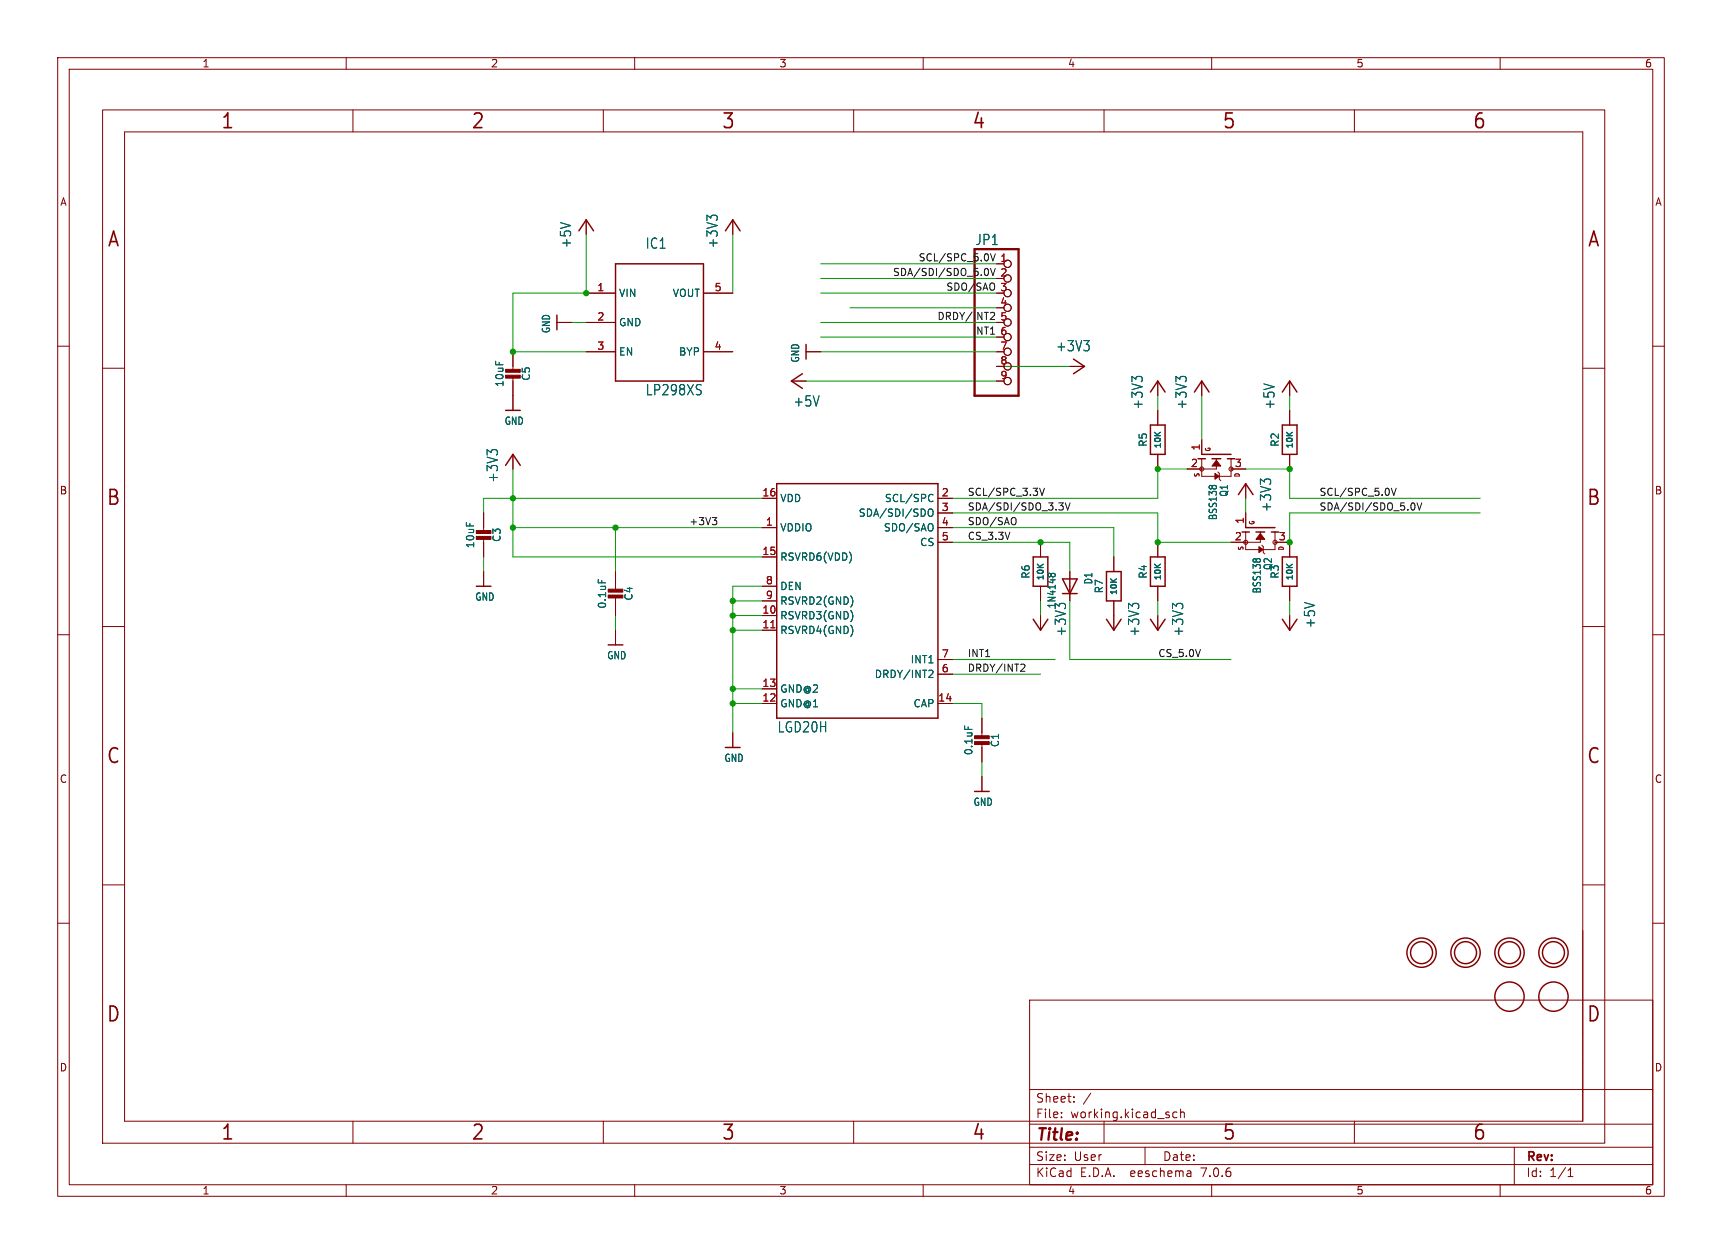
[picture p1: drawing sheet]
<svg xmlns="http://www.w3.org/2000/svg" width="298mm" height="217mm" viewBox="0 0 298 217" stroke-linecap="round" stroke-linejoin="round" font-family="sans-serif">
<g fill="none" stroke="#840000" stroke-width=".17">
<path d="M10 10h278.5v197.3h-278.5zM12 12h274.5v193.3h-274.5zM17.8 19h260.3v179.1h-260.3zM60 10v2M61.2 19v3.9M104.6 19v3.9M110 10v2M148 19v3.9M160 10v2M191.3 19v3.9M210 10v2M234.7 19v3.9"/>
<path d="M260 10v2M21.6 22.9h252.7v171.4h-252.7zM101.6 38.1v2.5M127 38.1v2.5M10 60h2M96.5 55.9h2.6M101.6 50.8h5.1M101.6 55.9h5.1M121.9 50.8h5.1M172.7 50.8h1.3M172.7 55.9h1.3M172.7 45.7h1.3"/>
<path d="M172.7 58.4h1.3M286.5 60h2M17.8 63.8h3.8M88.9 61v3.3M88.9 65.3v5.8M88.9 78.7v2.6M101.6 61h5.1M121.9 61h5.1M137.2 66h2.5M139.7 61h2.5M172.7 63.5h1.3M172.7 61h1.3"/>
<path d="M172.7 66h1.3M185.4 63.5h2.6M200.7 66v2.6M200.7 71.1v2.6M200.7 78.7v2.6M208.3 66v2.6M208.3 76.2v2.5M208.3 79.5v3h5.1v-3M210.8 79.5v1.8h-5.1M223.5 66v2.6M223.5 71.1v2.6M223.5 78.7v2.6"/>
<path d="M274.3 63.8h3.8M83.8 88.9v3.3M83.8 93.2v3.3M83.8 99.1v2.5M106.7 99.1v3.3M132.1 91.4h2.5M132.1 96.5h2.5M132.1 86.4h2.5M162.6 91.4h2.5M162.6 86.4h2.5M162.6 88.9h2.5M162.6 94h2.5"/>
<path d="M180.3 94v2.5M185.4 99.1v5M193 96.5v2.6M200.7 94v2.5M211.1 81.8l.2 .2v1.1l.3 .2M213.4 81.3h2.5M215.9 83.8v2.6M215.9 88.9v2.5M215.9 92.2v3h5.1v-3M218.4 92.2v1.8h-5M218.7 94.5l.2 .2v1.1l.3 .2M221 94h2.5v2.5"/>
<path d="M10 110h2M17.8 108.6h3.8M106.7 103.4v3.3M106.7 109.2v2.6M132.1 106.7h2.5M132.1 109.2h2.5M132.1 119.4h2.5M132.1 101.6h2.5M132.1 104.1h2.5M162.6 116.8h2.5M162.6 114.3h2.5M180.3 101.6v2.5"/>
<path d="M180.3 106.7v2.5M193 104.1v5.1M200.7 101.6v2.5M200.7 106.7v2.5M223.5 101.6v2.5M223.5 106.7v2.5M274.3 108.6h3.8M286.5 110h2M127 127v2.5M132.1 121.9h2.5M162.6 121.9h2.5M170.2 124.5v3.3"/>
<path d="M170.2 128.8v3.3M170.2 134.6v2.6M10 160h2M17.8 153.4h3.8M274.3 153.4h3.8M286.5 160h2M178.4 173.3h108.1v32h-108.1zM61.2 194.3v3.8M104.6 194.3v3.8M148 194.3v3.8M178.4 198.8h108.1M178.4 194.8h108.1"/>
<path d="M178.4 188.8h108.1M184 193.6v.1M184 192.8v.1M186.1 190.9v.1M186.1 190.1v.1M189.1 189.4l-1.3 2M191.3 194.3v3.8M198.4 198.8v3M204 192.8l-.4-.1-.3 .3v.4l.1 .2h.6M204.6 192.9l.2-.2 .4 .1 .1 .9M204.6 192.2v1.5M234.7 194.3v3.8"/>
<path d="M262.5 198.8v6.5M60 205.3v2M110 205.3v2M160 205.3v2M178.4 201.8h108.1M206.3 203l.1 .9M206.4 203.8l-.1 .1M206.4 203.3h-.1M210 205.3v2M260 205.3v2M271.8 203.9h.8M271.8 202.8l.4-.4v1.5"/>
<circle cx="174.6" cy="58.4" r=".63"/>
<circle cx="174.6" cy="48.3" r=".63"/>
<circle cx="174.6" cy="45.7" r=".63"/>
<circle cx="174.6" cy="53.3" r=".63"/>
<circle cx="174.6" cy="55.9" r=".63"/>
<circle cx="174.6" cy="50.8" r=".63"/>
<circle cx="174.6" cy="61" r=".63"/>
<circle cx="174.6" cy="63.5" r=".63"/>
<circle cx="174.6" cy="66" r=".63"/>
<circle cx="208.3" cy="81.3" r=".36"/>
<circle cx="213.4" cy="81.3" r=".36"/>
<circle cx="215.9" cy="94" r=".36"/>
<circle cx="221" cy="94" r=".36"/>
</g>
<g fill="none" stroke="#840000" stroke-width=".25">
<path d="M96.5 54.6v2.5M100.3 40l1.3-1.9 1.3 1.9M106.7 45.7h15.2v20.3h-15.2zM125.7 40l1.3-1.9 1.3 1.9M139.7 59.7v2.5M87.6 71.1h2.6M139.1 64.8l-1.9 1.2 1.9 1.3M186.1 62.2l1.9 1.3-1.9 1.3M199.4 73.7h2.5v5h-2.5zM199.4 67.9l1.3-1.9 1.2 1.9M207 67.9l1.3-1.9 1.2 1.9M207.6 79.5h1.3"/>
<path d="M208.3 78.7h5.1M210.1 79.5h1.5M212.7 79.5h1.3M222.2 73.7h2.6v5h-2.6zM222.2 67.9l1.3-1.9 1.3 1.9M87.6 80.6l1.3-1.9 1.3 1.9M134.6 83.8h28v40.7h-28zM179.1 96.5h2.5v5.1h-2.5zM191.8 99.1h2.5v5h-2.5zM199.4 96.5h2.5v5.1h-2.5zM214.6 85.7l1.3-1.9 1.3 1.9M215.3 92.2h1.2"/>
<path d="M215.9 91.4h5.1M217.7 92.2h1.5M220.3 92.2h1.3M222.2 96.5h2.6v5.1h-2.6zM82.5 101.6h2.6M105.4 111.8h2.5M179.1 107.3l1.2 1.9 1.3-1.9M184.1 100.3h2.6l-1.3 2.6zM184.1 102.9h2.6M191.8 107.3l1.2 1.9 1.3-1.9M199.4 107.3l1.3 1.9 1.2-1.9M222.2 107.3l1.3 1.9 1.3-1.9"/>
<path d="M125.7 129.5h2.6M168.9 137.2h2.5"/>
<circle cx="246.4" cy="165.1" r="2.54"/>
<circle cx="246.4" cy="165.1" r="1.9"/>
<circle cx="254" cy="165.1" r="2.54"/>
<circle cx="254" cy="165.1" r="1.9"/>
<circle cx="261.6" cy="165.1" r="2.54"/>
<circle cx="261.6" cy="172.7" r="2.54"/>
<circle cx="261.6" cy="165.1" r="1.9"/>
<circle cx="269.2" cy="172.7" r="2.54"/>
<circle cx="269.2" cy="165.1" r="2.54"/>
<circle cx="269.2" cy="165.1" r="1.9"/>
</g>
<g fill="none" stroke="#006464" stroke-width=".17">
<path d="M123.2 37.8l-.7-.5v.9M123.4 37.4h.7M187.8 59h1l-.5 .7M188.7 59.9v.7M85.1 78.4l-.7-.5v1M85.3 78h.7M121.3 66.6l.2 .1M121.5 67.7v.6M196.9 65.7l-.7-.5v1M197 65.3h.8M204.5 65.7l-.7-.5v1M204.7 65.3h.7"/>
<path d="M160.9 88.4a.43 .43 0 0 1 .5-.2 .43 .43 0 0 1 .3 .4v.5a.42 .42 0 0 1-.4 .4 .42 .42 0 0 1-.4-.4zM161.3 85.7l.4 .1M161.6 90.9v.9M161.7 86.8l-.4 .1M181.6 99.6l.3-.2 .3 .2M182.2 99.6l.1-.2h.3l.2 .1 .1 .3M182.2 99.6v.2M209.6 84.2l.2-.1 .2 .1M210.2 84.2l.1-.1 .5 .1M217.2 96.9l.2-.1 .3 .1M217.8 96.9l.2-.1 .4 .1M219.1 83.5l-.7-.5v.9"/>
<path d="M219.3 83.1h.8M103.7 100.4v.6M161.2 116.1l.4 .1 .1 .3-.8 .9h.8M183.7 104.6h.8M196.3 105.1l-.7-.5v.9M196.4 104.6h.8M203.9 105.1l-.7-.5v.9M204.1 104.6h.7M167.2 125.8v.6"/>
</g>
<g fill="#840000" stroke="#840000" stroke-width=".17">
<path d="M87.6 64h2.6v.5h-2.6z"/>
<path d="M87.6 65h2.6v.5h-2.6z"/>
<path d="M168.9 127.5h2.5v.5h-2.5z"/>
<path d="M168.9 128.5h2.5v.5h-2.5z"/>
<path d="M82.5 91.9h2.6v.6h-2.6z"/>
<path d="M82.5 93h2.6v.5h-2.6z"/>
<path d="M210.8 79.8l.8 1h-1.5z"/>
<path d="M210.6 82l.7 .5-.7 .6z"/>
<path d="M105.4 102.1h2.5v.5h-2.5z"/>
<path d="M105.4 103.1h2.5v.5h-2.5z"/>
<path d="M218.4 92.5l.8 1h-1.5z"/>
<path d="M218.2 94.7l.7 .5-.7 .6z"/>
</g>
<path d="M133.6 108.8h.7" fill="none" stroke="#a90000" stroke-width=".17"/>
<path d="M168.9 43.2h7.6v25.4h-7.6z" fill="none" stroke="#840000" stroke-width=".41"/>
<g fill="none" stroke="#0f0f0f" stroke-width=".17">
<path d="M170.9 46.5a.66 .66 0 0 1 .4 .6 .66 .66 0 0 1-.4 .7M171.7 44l.4 1.2 .4-1.2M171.7 46.5l.4 1.3 .4-1.3M171.8 54.1l.5 .1 .1 .3-.8 .9h.8M172.3 49.2v.9M123.5 89.7h.7l-.4 .5M124 90.2l.2 .2v.3l-.2 .2M176 89.9v.9M180.2 84.6l.4 1.3 .4-1.3M183.5 87.2h.8l-.4 .4 .3 .1 .1 .5-.3 .2h-.3M184.6 87.2l.4 1.2 .5-1.2M241.1 84.6l.5 1.3 .4-1.3"/>
<path d="M244.8 87.2a.66 .66 0 0 1 .5 .6 .66 .66 0 0 1-.5 .6M245.6 87.2l.4 1.2 .4-1.2M177.1 115.1l.4 .1 .1 .2-.7 .9h.7"/>
</g>
<g fill="none" stroke="#009600" stroke-width=".17">
<path d="M99.1 55.9h2.5M101.6 40.6v10.2h-12.7v10.2h12.7M127 40.6v10.2M142.2 55.9h30.5M142.2 58.4h30.5M142.2 45.7h30.5M142.2 50.8h30.5M142.2 48.3h30.5M147.3 53.3h25.4M139.7 66h33M142.2 61h30.5M172.7 63.5h12.7"/>
<path d="M200.7 68.6v2.5M208.3 68.6v7.6M223.5 68.6v2.5M83.8 96.5v2.6M88.9 81.3v15.2h43.2M88.9 91.4h43.2M106.7 91.4v7.7M132.1 86.4h-48.3v2.5M165.1 88.9h35.6v5.1h12.7M165.1 94h20.3v5.1M165.1 91.4h27.9v5.1M205.7 81.3h-5v5.1h-35.6"/>
<path d="M215.9 81.3h7.6v5.1h33M215.9 86.4v2.5M256.5 88.9h-33v5.1M106.7 106.7v2.5M127 104.1h5.1M127 109.2h5.1M127 106.7h5.1M127 119.4h5.1M132.1 101.6h-5.1v25.4M165.1 116.8h15.2M165.1 114.3h17.8M180.3 104.1v2.6"/>
<path d="M185.4 104.1v10.2h28M200.7 104.1v2.6M223.5 104.1v2.6M127 121.9h5.1M165.1 121.9h5.1v2.6M170.2 132.1v2.5"/>
</g>
<g fill="#009600" stroke="#009600" stroke-width=".17">
<circle cx="101.6" cy="50.8" r=".46"/>
<circle cx="88.9" cy="61" r=".46"/>
<circle cx="223.5" cy="94" r=".46"/>
<circle cx="223.5" cy="81.3" r=".46"/>
<circle cx="88.9" cy="91.4" r=".46"/>
<circle cx="127" cy="121.9" r=".46"/>
<circle cx="127" cy="119.4" r=".46"/>
<circle cx="88.9" cy="86.4" r=".46"/>
<circle cx="127" cy="104.1" r=".46"/>
<circle cx="106.7" cy="91.4" r=".46"/>
<circle cx="127" cy="106.7" r=".46"/>
<circle cx="127" cy="109.2" r=".46"/>
<circle cx="200.7" cy="81.3" r=".46"/>
<circle cx="200.7" cy="94" r=".46"/>
<circle cx="180.3" cy="94" r=".46"/>
</g>
<g font-size="3.5" fill="#840000">
<text x="38.2" y="22.7">1</text>
<text x="81.6" y="22.7">2</text>
<text x="125" y="22.7">3</text>
<text x="168.4" y="22.7">4</text>
<text x="211.8" y="22.7">5</text>
<text x="255.1" y="22.7">6</text>
<text x="18.5" y="43.1">A</text>
<text x="275" y="43.1">A</text>
<text x="18.3" y="87.9">B</text>
<text x="274.9" y="87.9">B</text>
<text x="18.3" y="132.7">C</text>
<text x="274.9" y="132.7">C</text>
<text x="18.3" y="177.4">D</text>
<text x="274.9" y="177.4">D</text>
<text x="38.2" y="197.9">1</text>
<text x="81.6" y="197.9">2</text>
<text x="125" y="197.9">3</text>
<text x="168.4" y="197.9">4</text>
<text x="211.8" y="197.9">5</text>
<text x="255.1" y="197.9">6</text>
</g>
<text font-size="2.8" fill="#840000" x="179.4" y="198.2">Title:</text>
<g font-size="2.5" fill="#006464">
<text x="99.2" y="43.1" transform="rotate(-90 99.2 43.1)">+5V</text>
<text x="111.8" y="43.3">IC1</text>
<text x="124.6" y="43.1" transform="rotate(-90 124.6 43.1)">+3V3</text>
<text x="169" y="42.7">JP1</text>
<text x="182.9" y="61.1">+3V3</text>
<text x="111.8" y="68.7">LP298XS</text>
<text x="137.4" y="70.7">+5V</text>
<text x="198.3" y="71.1" transform="rotate(-90 198.3 71.1)">+3V3</text>
<text x="205.9" y="71.1" transform="rotate(-90 205.9 71.1)">+3V3</text>
<text x="221.1" y="71.1" transform="rotate(-90 221.1 71.1)">+5V</text>
<text x="86.5" y="83.8" transform="rotate(-90 86.5 83.8)">+3V3</text>
<text x="220.5" y="88.8" transform="rotate(-90 220.5 88.8)">+3V3</text>
<text x="185" y="110.4" transform="rotate(-90 185 110.4)">+3V3</text>
<text x="197.7" y="110.4" transform="rotate(-90 197.7 110.4)">+3V3</text>
<text x="205.3" y="110.4" transform="rotate(-90 205.3 110.4)">+3V3</text>
<text x="228.2" y="109" transform="rotate(-90 228.2 109)">+5V</text>
<text x="134.7" y="127.1">LGD20H</text>
</g>
<g font-size="2.1" fill="#840000">
<text x="179.4" y="191.3">Sheet:</text>
<text x="179.4" y="194">File:</text>
<text x="185.5" y="194">working.kicad_sch</text>
<text x="179.4" y="201.4">Size:</text>
<text x="186.1" y="201.4">User</text>
<text x="201.4" y="201.4">Date:</text>
<text x="264.4" y="201.6">Rev:</text>
<text x="179.4" y="204.2">KiCad</text>
<text x="187.2" y="204.2">E.D.A.</text>
<text x="196.1" y="204.2">eeschema</text>
<text x="208.4" y="204.2">7.0.6</text>
<text x="264.4" y="204.2">Id:</text>
<text x="268.5" y="204.2">1/1</text>
</g>
<g font-size="1.8" fill="#840000">
<text x="35" y="11.9">1</text>
<text x="85" y="11.9">2</text>
<text x="135" y="11.9">3</text>
<text x="185" y="11.9">4</text>
<text x="235" y="11.9">5</text>
<text x="285" y="11.9">6</text>
<text x="10.3" y="35.9">A</text>
<text x="286.8" y="35.9">A</text>
<text x="10.3" y="85.9">B</text>
<text x="286.7" y="85.9">B</text>
<text x="10.3" y="135.9">C</text>
<text x="286.7" y="135.9">C</text>
<text x="10.3" y="185.9">D</text>
<text x="286.7" y="185.9">D</text>
<text x="35" y="207.2">1</text>
<text x="85" y="207.2">2</text>
<text x="135" y="207.2">3</text>
<text x="185" y="207.2">4</text>
<text x="235" y="207.2">5</text>
<text x="285" y="207.2">6</text>
</g>
<g font-size="1.8" fill="#a90000">
<text x="173.3" y="45.5">1</text>
<text x="103.4" y="50.5">1</text>
<text x="123.8" y="50.5">5</text>
<text x="173.3" y="48">2</text>
<text x="173.3" y="50.5">3</text>
<text x="173.3" y="53.1">4</text>
<text x="103.4" y="55.6">2</text>
<text x="173.3" y="55.6">5</text>
<text x="173.3" y="58.2">6</text>
<text x="103.4" y="60.7">3</text>
<text x="123.8" y="60.7">4</text>
<text x="173.3" y="60.7">7</text>
<text x="173.3" y="63.2">8</text>
<text x="173.3" y="65.8">9</text>
<text x="206.3" y="81">2</text>
<text x="208" y="78.2" transform="rotate(-90 208 78.2)">1</text>
<text x="213.9" y="81">3</text>
<text x="132" y="86.1">16</text>
<text x="163.1" y="86.1">2</text>
<text x="163.1" y="88.6">3</text>
<text x="132.6" y="91.2">1</text>
<text x="163.1" y="91.2">4</text>
<text x="163.1" y="93.7">5</text>
<text x="213.9" y="93.7">2</text>
<text x="215.6" y="90.9" transform="rotate(-90 215.6 90.9)">1</text>
<text x="221.5" y="93.7">3</text>
<text x="132" y="96.3">15</text>
<text x="132.6" y="101.3">8</text>
<text x="132" y="106.4">10</text>
<text x="132.6" y="103.9">9</text>
<text x="132" y="109">11</text>
<text x="132" y="119.1">13</text>
<text x="163.1" y="116.6">6</text>
<text x="163.1" y="114">7</text>
<text x="132" y="121.7">12</text>
<text x="162.5" y="121.7">14</text>
</g>
<g font-size="1.8" fill="#006464">
<text x="107.2" y="51.7">VIN</text>
<text x="116.5" y="51.7">VOUT</text>
<text x="95.5" y="57.9" transform="rotate(-90 95.5 57.9)">GND</text>
<text x="107.2" y="56.7">GND</text>
<text x="107.2" y="61.8">EN</text>
<text x="117.6" y="61.8">BYP</text>
<text x="138.7" y="62.9" transform="rotate(-90 138.7 62.9)">GND</text>
<text x="87.5" y="67.2" transform="rotate(-90 87.5 67.2)">10uF</text>
<text x="92.1" y="66.1" transform="rotate(-90 92.1 66.1)">C5</text>
<text x="87.3" y="73.8">GND</text>
<text x="199" y="77.5" transform="rotate(-90 199 77.5)">R5</text>
<text x="221.8" y="77.5" transform="rotate(-90 221.8 77.5)">R2</text>
<text x="135.1" y="87.2">VDD</text>
<text x="148.7" y="89.8">SDA/SDI/SDO</text>
<text x="153.3" y="87.2">SCL/SPC</text>
<text x="213" y="86.2" transform="rotate(-90 213 86.2)">Q1</text>
<text x="82.4" y="95.1" transform="rotate(-90 82.4 95.1)">10uF</text>
<text x="87" y="94" transform="rotate(-90 87 94)">C3</text>
<text x="135.1" y="92.3">VDDIO</text>
<text x="153.1" y="92.3">SDO/SAO</text>
<text x="159.4" y="94.8">CS</text>
<text x="211.1" y="90.3" transform="rotate(-90 211.1 90.3)">BSS138</text>
<text x="135.1" y="97.4">RSVRD6(VDD)</text>
<text x="178.7" y="100.4" transform="rotate(-90 178.7 100.4)">R6</text>
<text x="189.5" y="101.4" transform="rotate(-90 189.5 101.4)">D1</text>
<text x="199" y="100.4" transform="rotate(-90 199 100.4)">R4</text>
<text x="220.6" y="98.9" transform="rotate(-90 220.6 98.9)">Q2</text>
<text x="221.8" y="100.4" transform="rotate(-90 221.8 100.4)">R3</text>
<text x="82.3" y="104.3">GND</text>
<text x="105.2" y="105.6" transform="rotate(-90 105.2 105.6)">0.1uF</text>
<text x="109.8" y="104.2" transform="rotate(-90 109.8 104.2)">C4</text>
<text x="135.1" y="107.5">RSVRD3(GND)</text>
<text x="135.1" y="102.5">DEN</text>
<text x="135.1" y="105">RSVRD2(GND)</text>
<text x="183.2" y="105.5" transform="rotate(-90 183.2 105.5)">1N4148</text>
<text x="191.4" y="102.9" transform="rotate(-90 191.4 102.9)">R7</text>
<text x="218.7" y="103" transform="rotate(-90 218.7 103)">BSS138</text>
<text x="135.1" y="110.1">RSVRD4(GND)</text>
<text x="105.1" y="114.5">GND</text>
<text x="151.5" y="117.7">DRDY/INT2</text>
<text x="157.7" y="115.2">INT1</text>
<text x="135.1" y="122.8">GND@1</text>
<text x="135.1" y="120.2">GND@2</text>
<text x="158.2" y="122.8">CAP</text>
<text x="168.7" y="131" transform="rotate(-90 168.7 131)">0.1uF</text>
<text x="173.3" y="129.6" transform="rotate(-90 173.3 129.6)">C1</text>
<text x="125.4" y="132.2">GND</text>
<text x="168.6" y="139.9">GND</text>
</g>
<g font-size="1.7" fill="#0f0f0f">
<text x="154.7" y="47.9">SDA/SDI/SDO_5.0V</text>
<text x="159.1" y="45.4">SCL/SPC_5.0V</text>
<text x="163.9" y="50.5">SDO/SAO</text>
<text x="162.4" y="55.5">DRDY/INT2</text>
<text x="168.5" y="58.1">INT1</text>
<text x="167.6" y="88.6">SDA/SDI/SDO_3.3V</text>
<text x="167.6" y="86">SCL/SPC_3.3V</text>
<text x="228.6" y="88.6">SDA/SDI/SDO_5.0V</text>
<text x="228.6" y="86">SCL/SPC_5.0V</text>
<text x="119.4" y="91.1">+3V3</text>
<text x="167.6" y="93.6">CS_3.3V</text>
<text x="167.6" y="91.1">SDO/SAO</text>
<text x="167.6" y="114">INT1</text>
<text x="200.7" y="114">CS_5.0V</text>
<text x="167.6" y="116.5">DRDY/INT2</text>
</g>
<g font-size="1.4" fill="#006464">
<text x="201.5" y="77.9" transform="rotate(-90 201.5 77.9)">10K</text>
<text x="224.3" y="77.9" transform="rotate(-90 224.3 77.9)">10K</text>
<text x="181.2" y="100.7" transform="rotate(-90 181.2 100.7)">10K</text>
<text x="201.5" y="100.7" transform="rotate(-90 201.5 100.7)">10K</text>
<text x="224.3" y="100.7" transform="rotate(-90 224.3 100.7)">10K</text>
<text x="193.9" y="103.3" transform="rotate(-90 193.9 103.3)">10K</text>
</g>
<g font-size="1.1" fill="#840000">
<text x="208.1" y="82.8" transform="rotate(-90 208.1 82.8)">S</text>
<text x="210" y="78.4" transform="rotate(-90 210 78.4)">G</text>
<text x="215.1" y="82.8" transform="rotate(-90 215.1 82.8)">D</text>
<text x="215.7" y="95.5" transform="rotate(-90 215.7 95.5)">S</text>
<text x="217.6" y="91.1" transform="rotate(-90 217.6 91.1)">G</text>
<text x="222.7" y="95.5" transform="rotate(-90 222.7 95.5)">D</text>
</g>
</svg>
